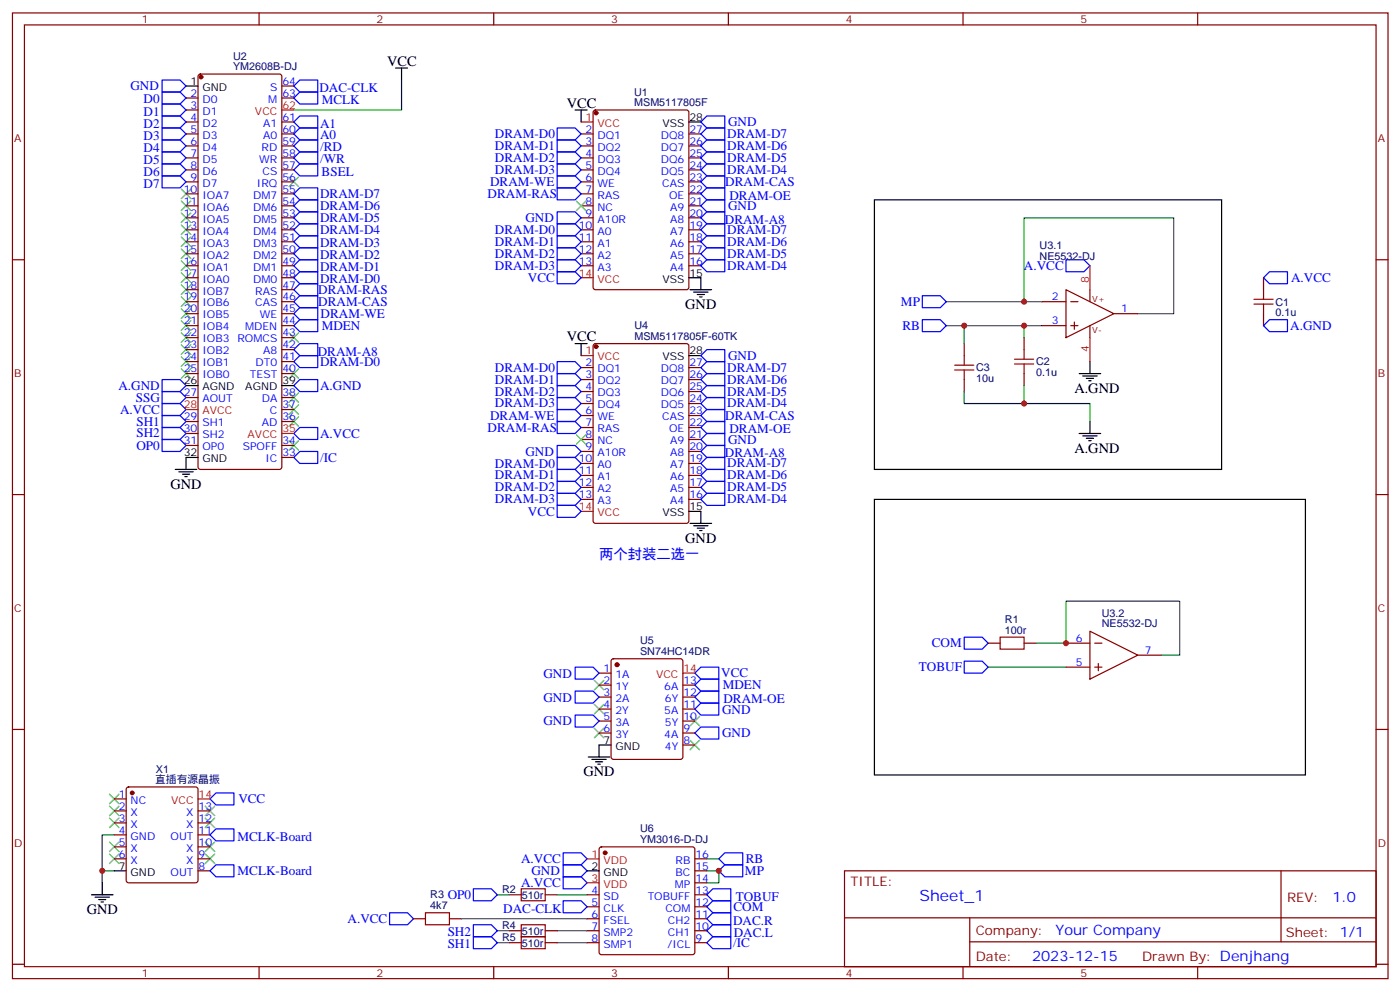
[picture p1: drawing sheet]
<svg xmlns="http://www.w3.org/2000/svg" width="413mm" height="292mm" viewBox="0 0 413 292" stroke-linecap="round" stroke-linejoin="round" font-family="sans-serif">
<g fill="none" stroke="#870000" stroke-width=".35">
<path d="M3.7 3.8h405.3v284.3h-405.3zM7.2 7.3h398.3v277.3h-398.3zM76.3 3.8v3.5M145.5 3.8v3.5M214.6 3.8v3.5M283.8 3.8v3.5M352.9 3.8v3.5M54.8 39.4h3.5M54.8 28.9h3.5M54.8 32.4h3.5M54.8 35.9h3.5M58.6 22l.5-.2h23.2l.7 .4v115.3l-.2 .5-.5 .2h-23.2l-.5-.2-.3-.5v-115z"/>
<path d="M83 39.4h3.6M83 28.9h3.6M83 35.9h3.6M83 25.3h3.6M171.2 39.4h3.6M175 32.6l.5-.2h26.8l.6 .4 .1 51.8-.5 .6-27 .1-.7-.5v-51.7zM203 39.4h3.5M54.8 43h3.5M54.8 46.5h3.5M54.8 50h3.5M54.8 53.6h3.5M54.8 57.1h3.5"/>
<path d="M83 43h3.6M83 46.5h3.6M83 50h3.6M83 53.6h3.6M83 57.1h3.6M171.2 43h3.6M171.2 46.5h3.6M171.2 50h3.6M171.2 53.6h3.6M171.2 57.1h3.6M203 43h3.5M203 46.5h3.5"/>
<path d="M203 50h3.5M203 53.6h3.5M203 57.1h3.5M3.7 76.5h3.5M54.8 60.6h3.5M54.8 64.1h3.5M54.8 67.7h3.5M54.8 71.2h3.5M54.8 74.7h3.5M54.8 78.2h3.5M83 60.6h3.6M83 64.1h3.6"/>
<path d="M83 67.7h3.6M83 71.2h3.6M83 74.7h3.6M83 78.2h3.6M171.2 60.6h3.6M171.2 64.1h3.6M171.2 67.7h3.6M171.2 71.2h3.6M171.2 74.7h3.6M171.2 78.2h3.6M203 60.6h3.5M203 64.1h3.5"/>
<path d="M203 67.7h3.5M203 71.2h3.5M203 74.7h3.5M203 78.2h3.5M405.5 76.5h3.5M54.8 88.8h3.5M54.8 95.9h3.5M54.8 92.4h3.5M54.8 81.8h3.5M54.8 85.3h3.5M54.8 99.4h3.5M83 88.8h3.6"/>
<path d="M83 95.9h3.6M83 92.4h3.6M83 81.8h3.6M83 85.3h3.6M83 99.4h3.6M301.8 99.4v3.5M307.1 88.8h7M307.1 95.9h7M314.1 85.3l14.1 7.1-14.1 7zM315.5 88.8h2.1M315.5 95.9h2.1M316.6 94.8v2.1"/>
<path d="M321.2 85.3v3.5M321.2 95.9v3.5M328.2 92.4h7.1M372.3 81.8v3.5M372.3 92.4v3.5M54.8 102.9h3.5M54.8 106.5h3.5M54.8 110h3.5M54.8 117.1h3.5M83 102.9h3.6M83 106.5h3.6M83 110h3.6"/>
<path d="M83 117.1h3.6M171.2 108.2h3.6M171.2 111.8h3.6M171.2 115.3h3.6M171.2 118.8h3.6M175 101.4l.5-.2h26.8l.6 .4 .1 51.8-.5 .6-27 .1-.7-.5v-51.7zM203 108.2h3.5M203 111.8h3.5M203 115.3h3.5M203 118.8h3.5M284.1 101.2v3.5M284.1 111.8v3.5"/>
<path d="M301.8 110v3.5M54.8 124.1h3.5M54.8 127.6h3.5M54.8 131.2h3.5M83 124.1h3.6M83 131.2h3.6M83 134.7h3.6M83 120.6h3.6M171.2 122.3h3.6M171.2 125.9h3.6M171.2 129.4h3.6M171.2 132.9h3.6"/>
<path d="M171.2 136.5h3.6M171.2 140h3.6M203 122.3h3.5M203 125.9h3.5M203 129.4h3.5M203 132.9h3.5M203 136.5h3.5M203 140h3.5M3.7 145.6h3.5M171.2 143.5h3.6M171.2 147h3.6M203 143.5h3.5"/>
<path d="M203 147h3.5M405.5 145.6h3.5M176.5 198.2h3.6M180.3 194.2l.5-.2h19.7l.5 .2 .2 .5v28.2l-.2 .5-.5 .2h-19.7l-.5-.2-.2-.5v-28.2zM291.2 189.4h3.5M301.8 189.4h3.5M314.1 189.4h7.1M314.1 196.4h7.1M321.2 185.8l14.1 7.1-14.1 7.1zM322.6 189.4h2.1M322.6 196.4h2.1M323.6 195.4v2.1"/>
<path d="M335.3 192.9h7M3.7 214.8h3.5M176.5 201.7h3.6M176.5 205.2h3.6M176.5 208.8h3.6M176.5 212.3h3.6M176.5 215.8h3.6M201.2 201.7h3.6M201.2 205.2h3.6M201.2 208.8h3.6M201.2 212.3h3.6M201.2 215.8h3.6"/>
<path d="M201.2 219.4h3.6M405.5 214.8h3.5M33.7 238.8h3.5M33.7 235.2h3.5M37.4 231.9l.5-.2h19.7l.5 .2 .2 .5v26.8l-.2 .5-.5 .2h-19.7l-.5-.2-.2-.5v-26.8zM58.3 238.8h3.6M33.7 242.3h3.5M33.7 245.8h3.5M33.7 249.3h3.5M33.7 252.9h3.5M58.3 242.3h3.6M58.3 245.8h3.6"/>
<path d="M58.3 249.3h3.6M58.3 252.9h3.6M58.3 256.4h3.6M176.8 249.5l.4-.2h26.8l.5 .2 .3 .5v30.4l-.3 .5-.5 .2h-26.8l-.5-.2-.2-.5v-30.4zM204.8 252.9h3.5M204.8 256.4h3.5M204.8 259.9h3.5M248.8 256.4h156.7v28.2h-156.7zM377.5 256.4v20.9M121.8 270.5h3.6M132.4 270.5h3.6M150.1 263.5h3.5"/>
<path d="M150.1 277.6h3.5M150.1 274h3.5M160.7 263.5h3.5M160.7 277.6h3.5M160.7 274h3.5M173 270.5h3.5M173 263.5h3.5M173 277.6h3.5M173 274h3.5M173 267h3.5M204.8 270.5h3.5M204.8 263.5h3.5"/>
<path d="M204.8 277.6h3.5M204.8 274h3.5M204.8 267h3.5M248.9 270.2h156.5M285.8 277.3h119.6M285.8 270.2v14.2M3.7 283.9h3.5M76.3 284.6v3.5M145.5 284.6v3.5M214.6 284.6v3.5M283.8 284.6v3.5M352.9 284.6v3.5"/>
<path d="M405.5 283.9h3.5"/>
</g>
<g fill="none" stroke="#00f" stroke-width=".35">
<path d="M47.8 27.1h5.3l1.7 1.8-1.7 1.7h-5.3zM47.8 30.6h5.3l1.7 1.8-1.7 1.7h-5.3zM47.8 34.1h5.3l1.7 1.8-1.7 1.8h-5.3zM47.8 37.7h5.3l1.7 1.7-1.7 1.8h-5.3zM47.8 23.6h5.3l1.7 1.7-1.7 1.8h-5.3zM86.6 39.4l1.7-1.7h5.3v3.5h-5.3zM86.6 35.9l1.7-1.8h5.3v3.6h-5.3zM88.3 27.1h5.3v3.5h-5.3l-1.7-1.7zM88.3 23.6h5.3v3.5h-5.3l-1.7-1.8zM164.2 37.7h5.3l1.7 1.7-1.7 1.8h-5.3zM206.5 35.9l1.8-1.8h5.3v3.6h-5.3zM208.3 37.7h5.3v3.5h-5.3l-1.8-1.8z"/>
<path d="M47.8 41.2h5.3l1.7 1.8-1.7 1.7h-5.3zM47.8 44.7h5.3l1.7 1.8-1.7 1.8h-5.3zM47.8 48.3h5.3l1.7 1.7-1.7 1.8h-5.3zM47.8 51.8h5.3l1.7 1.8-1.7 1.7h-5.3zM86.6 46.5l1.7-1.8h5.3v3.6h-5.3zM88.3 41.2h5.3v3.5h-5.3l-1.7-1.7zM88.3 48.3h5.3v3.5h-5.3l-1.7-1.8zM88.3 58.8h5.3v3.6h-5.3l-1.7-1.8zM88.3 55.3h5.3v3.5h-5.3l-1.7-1.7zM164.2 55.3h5.3l1.7 1.8-1.7 1.7h-5.3zM164.2 51.8h5.3l1.7 1.8-1.7 1.7h-5.3zM164.2 41.2h5.3l1.7 1.8-1.7 1.7h-5.3z"/>
<path d="M164.2 44.7h5.3l1.7 1.8-1.7 1.8h-5.3zM164.2 48.3h5.3l1.7 1.7-1.7 1.8h-5.3zM208.3 51.8h5.3v3.5h-5.3l-1.8-1.7zM208.3 48.3h5.3v3.5h-5.3l-1.8-1.8zM208.3 44.7h5.3v3.6h-5.3l-1.8-1.8zM208.3 41.2h5.3v3.5h-5.3l-1.8-1.7zM208.3 55.3h5.3v3.5h-5.3l-1.8-1.7zM208.3 58.8h5.3v3.6h-5.3l-1.8-1.8zM86.6 78.2l1.7-1.7h5.3v3.5h-5.3zM86.6 74.7l1.7-1.7h5.3v3.5h-5.3zM86.6 71.2l1.7-1.8h5.3v3.6h-5.3zM88.3 65.9h5.3v3.5h-5.3l-1.7-1.7z"/>
<path d="M88.3 62.4h5.3v3.5h-5.3l-1.7-1.8zM164.2 62.4h5.3l1.7 1.7-1.7 1.8h-5.3zM164.2 65.9h5.3l1.7 1.8-1.7 1.7h-5.3zM164.2 69.4h5.3l1.7 1.8-1.7 1.8h-5.3zM164.2 73h5.3l1.7 1.7-1.7 1.8h-5.3zM164.2 76.5h5.3l1.7 1.7-1.7 1.8h-5.3zM208.3 76.5h5.3v3.5h-5.3l-1.8-1.8zM208.3 73h5.3v3.5h-5.3l-1.8-1.8zM208.3 69.4h5.3v3.6h-5.3l-1.8-1.8zM208.3 65.9h5.3v3.5h-5.3l-1.8-1.7zM208.3 62.4h5.3v3.5h-5.3l-1.8-1.8zM314.1 76.5h5.3l1.8 1.7-1.8 1.8h-5.3z"/>
<path d="M86.6 81.8l1.7-1.8h5.3v3.5h-5.3zM88.3 83.5h5.3v3.6h-5.3l-1.7-1.8zM88.3 87.1h5.3v3.5h-5.3l-1.7-1.8zM88.3 90.6h5.3v3.5h-5.3l-1.7-1.7zM88.3 94.1h5.3v3.5h-5.3l-1.7-1.7zM164.2 80h5.3l1.7 1.8-1.7 1.7h-5.3zM271.8 87.1h5.3l1.7 1.7-1.7 1.8h-5.3zM271.8 94.1h5.3l1.7 1.8-1.7 1.7h-5.3zM372.3 81.8l1.8-1.8h5.3v3.5h-5.3zM372.3 95.9l1.8-1.8h5.3v3.5h-5.3zM47.8 111.8h5.3l1.7 1.7-1.7 1.8h-5.3zM47.8 118.8h5.3l1.7 1.8-1.7 1.7h-5.3z"/>
<path d="M47.8 115.3h5.3l1.7 1.8-1.7 1.7h-5.3zM88.3 111.8h5.3v3.5h-5.3l-1.7-1.8zM88.3 101.2h5.3v3.5h-5.3l-1.7-1.8zM88.3 104.7h5.3v3.5h-5.3l-1.7-1.7zM164.2 117.1h5.3l1.7 1.7-1.7 1.8h-5.3zM164.2 113.5h5.3l1.7 1.8-1.7 1.8h-5.3zM164.2 110h5.3l1.7 1.8-1.7 1.7h-5.3zM164.2 106.5h5.3l1.7 1.7-1.7 1.8h-5.3zM208.3 106.5h5.3v3.5h-5.3l-1.8-1.8zM208.3 110h5.3v3.5h-5.3l-1.8-1.7zM208.3 113.5h5.3v3.6h-5.3l-1.8-1.8zM208.3 117.1h5.3v3.5h-5.3l-1.8-1.8z"/>
<path d="M208.3 102.9h5.3v3.6h-5.3l-1.8-1.8zM47.8 122.3h5.3l1.7 1.8-1.7 1.8h-5.3zM47.8 125.9h5.3l1.7 1.7-1.7 1.8h-5.3zM47.8 129.4h5.3l1.7 1.8-1.7 1.7h-5.3zM88.3 132.9h5.3v3.6h-5.3l-1.7-1.8zM88.3 125.9h5.3v3.5h-5.3l-1.7-1.8zM164.2 138.2h5.3l1.7 1.8-1.7 1.7h-5.3zM164.2 134.7h5.3l1.7 1.8-1.7 1.7h-5.3zM164.2 131.2h5.3l1.7 1.7-1.7 1.8h-5.3zM164.2 120.6h5.3l1.7 1.7-1.7 1.8h-5.3zM164.2 124.1h5.3l1.7 1.8-1.7 1.7h-5.3zM208.3 131.2h5.3v3.5h-5.3l-1.8-1.8z"/>
<path d="M208.3 134.7h5.3v3.5h-5.3l-1.8-1.7zM208.3 138.2h5.3v3.5h-5.3l-1.8-1.7zM208.3 127.6h5.3v3.6h-5.3l-1.8-1.8zM208.3 124.1h5.3v3.5h-5.3l-1.8-1.7zM208.3 120.6h5.3v3.5h-5.3l-1.8-1.8zM164.2 145.3h5.3l1.7 1.7-1.7 1.8h-5.3zM164.2 141.7h5.3l1.7 1.8-1.7 1.8h-5.3zM164.2 148.8h5.3l1.7 1.8-1.7 1.7h-5.3zM208.3 141.7h5.3v3.6h-5.3l-1.8-1.8zM208.3 145.3h5.3v3.5h-5.3l-1.8-1.8zM169.5 196.4h5.3l1.7 1.8-1.7 1.8h-5.3zM206.5 196.4h5.3v3.6h-5.3l-1.7-1.8z"/>
<path d="M284.1 194.7h5.3l1.8 1.7-1.8 1.8h-5.3zM284.1 187.6h5.3l1.8 1.8-1.8 1.7h-5.3zM169.5 203.5h5.3l1.7 1.7-1.7 1.8h-5.3zM169.5 210.5h5.3l1.7 1.8-1.7 1.8h-5.3zM204.8 201.7l1.7-1.7h5.3v3.5h-5.3zM206.5 203.5h5.3v3.5h-5.3l-1.7-1.8zM206.5 214.1h5.3v3.5h-5.3l-1.7-1.8zM206.5 207h5.3v3.5h-5.3l-1.7-1.7zM63.6 233.5h5.3v3.5h-5.3l-1.7-1.8zM63.6 244.1h5.3v3.5h-5.3l-1.7-1.8zM63.6 254.6h5.3v3.6h-5.3l-1.7-1.8zM165.9 254.6h5.3l1.8 1.8-1.8 1.8h-5.3z"/>
<path d="M165.9 251.1h5.3l1.8 1.8-1.8 1.7h-5.3zM165.9 258.2h5.3l1.8 1.7-1.8 1.8h-5.3zM211.8 256.4l1.8-1.8h5.3v3.6h-5.3zM213.6 251.1h5.3v3.5h-5.3l-1.8-1.7zM114.8 268.7h5.3l1.7 1.8-1.7 1.8h-5.3zM139.5 261.7h5.3l1.7 1.8-1.7 1.7h-5.3zM139.5 275.8h5.3l1.7 1.8-1.7 1.7h-5.3zM139.5 272.3h5.3l1.7 1.7-1.7 1.8h-5.3zM165.9 265.2h5.3l1.8 1.8-1.8 1.7h-5.3zM208.3 277.6l1.7-1.8h5.3v3.5h-5.3zM210 272.3h5.3v3.5h-5.3l-1.7-1.8zM210 268.7h5.3v3.6h-5.3l-1.7-1.8z"/>
<path d="M210 265.2h5.3v3.5h-5.3l-1.7-1.7zM210 261.7h5.3v3.5h-5.3l-1.7-1.7z"/>
</g>
<g fill="none" stroke="#3c3" stroke-width=".35">
<path d="M53.4 55.7l2.8 2.8M53.4 59.2l2.8 2.8M56.2 55.7l-2.8 2.8M56.2 59.2l-2.8 2.8M85.2 52.1l2.8 2.9M88 52.1l-2.8 2.9M169.8 59.2l2.8 2.8M172.6 59.2l-2.8 2.8M53.4 62.7l2.8 2.8M53.4 66.3l2.8 2.8M53.4 69.8l2.8 2.8M53.4 73.3l2.8 2.8"/>
<path d="M53.4 76.8l2.8 2.9M56.2 62.7l-2.8 2.8M56.2 66.3l-2.8 2.8M56.2 69.8l-2.8 2.8M56.2 73.3l-2.8 2.8M56.2 76.8l-2.8 2.9M53.4 90.9l2.8 2.9M53.4 87.4l2.8 2.8M53.4 83.9l2.8 2.8M53.4 94.5l2.8 2.8M53.4 98l2.8 2.8M53.4 80.4l2.8 2.8"/>
<path d="M56.2 90.9l-2.8 2.9M56.2 87.4l-2.8 2.8M56.2 83.9l-2.8 2.8M56.2 94.5l-2.8 2.8M56.2 98l-2.8 2.8M56.2 80.4l-2.8 2.8M85.2 98l2.8 2.8M88 98l-2.8 2.8M53.4 105.1l2.8 2.8M53.4 101.5l2.8 2.9M53.4 108.6l2.8 2.8M56.2 105.1l-2.8 2.8"/>
<path d="M56.2 101.5l-2.8 2.9M56.2 108.6l-2.8 2.8M85.2 119.2l2.8 2.8M85.2 115.6l2.8 2.9M85.2 108.6l2.8 2.8M88 119.2l-2.8 2.8M88 115.6l-2.8 2.9M88 108.6l-2.8 2.8M85.2 122.7l2.8 2.8M85.2 129.8l2.8 2.8M88 122.7l-2.8 2.8M88 129.8l-2.8 2.8"/>
<path d="M169.8 128l2.8 2.8M172.6 128l-2.8 2.8M175.1 200.3l2.8 2.8M175.1 207.4l2.8 2.8M175.1 214.4l2.8 2.8M177.9 200.3l-2.8 2.8M177.9 207.4l-2.8 2.8M177.9 214.4l-2.8 2.8M203.3 210.9l2.9 2.8M203.3 217.9l2.9 2.9M206.2 210.9l-2.9 2.8M206.2 217.9l-2.9 2.9"/>
<path d="M32.2 237.3l2.9 2.9M32.2 233.8l2.9 2.8M35.1 237.3l-2.9 2.9M35.1 233.8l-2.9 2.8M60.5 237.3l2.8 2.9M63.3 237.3l-2.8 2.9M32.2 251.5l2.9 2.8M32.2 247.9l2.9 2.9M32.2 240.9l2.9 2.8M35.1 251.5l-2.9 2.8M35.1 247.9l-2.9 2.9M35.1 240.9l-2.9 2.8"/>
<path d="M60.5 240.9l2.8 2.8M60.5 247.9l2.8 2.9M60.5 251.5l2.8 2.8M63.3 240.9l-2.8 2.8M63.3 247.9l-2.8 2.9M63.3 251.5l-2.8 2.8"/>
</g>
<g fill="none" stroke="#000" stroke-width=".35">
<path d="M54.8 25.3h3.5M116.6 20h3.5M118.3 20v3.6M169.5 32.4h3.5M171.2 32.4v3.5M203 35.9h3.5M257.7 58.8h102.3v79.4h-102.3zM203 81.8h3.5v3.5M203.3 85.3h6.4M204.4 86h4.2M205.5 86.7h2.1M206.2 87.4h.7"/>
<path d="M54.8 113.5h3.5M83 113.5h3.6M169.5 101.2h3.5M171.2 101.2v3.5M203 104.7h3.5M318 110h6.3M319.1 110.7h4.2M320.1 111.4h2.1M320.8 112.1h.7M321.2 106.5v3.5M51.6 138.2h6.4M52.7 138.9h4.2"/>
<path d="M53.8 139.6h2.1M58.3 134.7h-3.5v3.5M318 127.6h6.3M319.1 128.3h4.2M320.1 129h2.1M320.8 129.8h.7M321.2 124.1v3.5M54.5 140.3h.7M203 150.6h3.5v3.5M203.3 154.1h6.4M204.4 154.8h4.2M205.5 155.5h2.1"/>
<path d="M206.2 156.2h.7M257.7 147h127v81.2h-127zM180.1 219.4h-3.6v3.5M173.4 222.9h6.3M174.4 223.6h4.2M175.5 224.3h2.1M176.2 225h.7M30.1 259.9v3.6M33.7 256.4h3.5M173 256.4h3.5M27 263.5h6.3M28 264.2h4.2"/>
<path d="M29.1 264.9h2.1M29.8 265.6h.7"/>
</g>
<g fill="#870000" stroke="#870000" stroke-width=".35">
<circle cx="175.6" cy="33.3" r=".53"/>
<circle cx="38.9" cy="233.5" r=".53"/>
<circle cx="178.3" cy="251.1" r=".53"/>
<circle cx="175.6" cy="102.1" r=".53"/>
<circle cx="181.8" cy="195.7" r=".53"/>
<circle cx="59.2" cy="22.7" r=".53"/>
</g>
<g fill="none" stroke="#f00" stroke-width=".35">
<path d="M83 32.4h3.6M171.2 35.9h3.6M321.2 78.2v7.1M171.2 81.8h3.6M321.2 99.4v7.1M171.2 104.7h3.6M54.8 120.6h3.5M83 127.6h3.6M171.2 150.6h3.6M201.2 198.2h3.6M58.3 235.2h3.6M173 252.9h3.5"/>
<path d="M173 259.9h3.5"/>
</g>
<g fill="none" stroke="#a10000" stroke-width=".35">
<path d="M369.5 89.5h5.6M369.5 88.1h5.6M372.3 85.3v2.8M372.3 89.5v2.9M281.3 107.5h5.6M281.3 108.9h5.6M284.1 104.7v2.8M284.1 108.9v2.9M298.9 107.2h5.7M298.9 105.8h5.7M301.8 102.9v2.9M301.8 107.2v2.8"/>
<path d="M294.7 187.6h7.1v3.5h-7.1zM125.4 268.7h7v3.6h-7zM153.6 261.7h7.1v3.5h-7.1zM153.6 275.8h7.1v3.5h-7.1zM153.6 272.3h7.1v3.5h-7.1z"/>
</g>
<g fill="none" stroke="#008700" stroke-width=".35">
<path d="M118.3 23.6v8.8h-31.7M278.8 88.8h28.3M278.8 95.9h28.3M284.1 95.9v5.3M301.8 88.8v-24.7h44.1v28.3h-10.6M301.8 95.9v3.5M301.8 113.5v5.3h-17.7v-3.5M301.8 118.8h19.4v5.3M291.2 196.4h22.9M305.3 189.4h8.8v-12.4h33.5v15.9h-5.3M30.1 256.4h3.6M33.7 245.8h-3.6v14.1"/>
<path d="M208.3 256.4h3.5v3.5h-3.5M208.3 252.9h3.5M136 270.5h37M146.5 263.5h3.6M146.5 277.6h3.6M146.5 274h3.6M164.2 263.5h8.8M164.2 277.6h8.8M164.2 274h8.8"/>
</g>
<g fill="#c00">
<circle cx="211.8" cy="256.4" r=".88"/>
<circle cx="301.8" cy="88.8" r=".88"/>
<circle cx="284.1" cy="95.9" r=".88"/>
<circle cx="301.8" cy="95.9" r=".88"/>
<circle cx="301.8" cy="118.8" r=".88"/>
<circle cx="314.1" cy="189.4" r=".88"/>
<circle cx="30.1" cy="256.4" r=".88"/>
</g>
<text font-size="4.6" fill="#00f" x="270.9" y="265.4">Sheet_1</text>
<g font-size="4.2">
<text x="114.1" y="19.3">VCC</text>
<text x="167" y="31.7">VCC</text>
<text x="201.9" y="90.9">GND</text>
<text x="167" y="100.5">VCC</text>
<text x="316.6" y="115.6">A.GND</text>
<text x="316.6" y="133.3">A.GND</text>
<text x="50.2" y="143.9">GND</text>
<text x="201.9" y="159.7">GND</text>
<text x="171.9" y="228.5">GND</text>
<text x="25.5" y="269.1">GND</text>
</g>
<g font-size="4.2" fill="#00f">
<text x="176.5" y="164.7">两个封装二选一</text>
<text x="392.6" y="265.7">1.0</text>
<text x="311" y="275.2">Your Company</text>
<text x="304.1" y="283">2023-12-15</text>
</g>
<g font-size="3.9" fill="#00f">
<text x="38.4" y="26.6">GND</text>
<text x="94.1" y="27.1">DAC-CLK</text>
<text x="42.3" y="30.4">D0</text>
<text x="42.3" y="34">D1</text>
<text x="94.8" y="30.6">MCLK</text>
<text x="42.3" y="37.6">D2</text>
<text x="42.3" y="41.1">D3</text>
<text x="94.3" y="41">A0</text>
<text x="94.3" y="37.6">A1</text>
<text x="145.9" y="40.7">DRAM-D0</text>
<text x="214.3" y="40.6">DRAM-D7</text>
<text x="214.6" y="37.1">GND</text>
<text x="42.3" y="44.6">D4</text>
<text x="94.3" y="44.5">/RD</text>
<text x="145.9" y="44.1">DRAM-D1</text>
<text x="145.9" y="47.7">DRAM-D2</text>
<text x="214.3" y="47.7">DRAM-D5</text>
<text x="214.3" y="44.1">DRAM-D6</text>
<text x="42.3" y="48.2">D5</text>
<text x="42.3" y="51.7">D6</text>
<text x="94.3" y="48.1">/WR</text>
<text x="94.8" y="51.8">BSEL</text>
<text x="145.9" y="51.2">DRAM-D3</text>
<text x="214.3" y="51.2">DRAM-D4</text>
<text x="42.3" y="55.2">D7</text>
<text x="94.3" y="58.2">DRAM-D7</text>
<text x="143.7" y="58.4">DRAM-RAS</text>
<text x="144.4" y="54.9">DRAM-WE</text>
<text x="213.7" y="54.9">DRAM-CAS</text>
<text x="214.9" y="58.8">DRAM-OE</text>
<text x="94.3" y="65.3">DRAM-D5</text>
<text x="94.3" y="61.8">DRAM-D6</text>
<text x="154.8" y="65.4">GND</text>
<text x="213.6" y="65.9">DRAM-A8</text>
<text x="214.5" y="61.9">GND</text>
<text x="94.3" y="68.8">DRAM-D4</text>
<text x="145.9" y="68.9">DRAM-D0</text>
<text x="214.3" y="68.8">DRAM-D7</text>
<text x="94.3" y="76.4">DRAM-D2</text>
<text x="94.3" y="72.8">DRAM-D3</text>
<text x="145.9" y="72.4">DRAM-D1</text>
<text x="145.9" y="75.9">DRAM-D2</text>
<text x="214.3" y="75.9">DRAM-D5</text>
<text x="214.3" y="72.4">DRAM-D6</text>
<text x="94.3" y="83.3">DRAM-D0</text>
<text x="94.3" y="79.9">DRAM-D1</text>
<text x="145.9" y="79.4">DRAM-D3</text>
<text x="155.6" y="83">VCC</text>
<text x="214.3" y="79.4">DRAM-D4</text>
<text x="301.7" y="79.5">A.VCC</text>
<text x="380.4" y="83">A.VCC</text>
<text x="93.8" y="86.6">DRAM-RAS</text>
<text x="93.8" y="90.1">DRAM-CAS</text>
<text x="94.5" y="93.7">DRAM-WE</text>
<text x="265.5" y="90.1">MP</text>
<text x="94.8" y="97.2">MDEN</text>
<text x="266" y="97.2">RB</text>
<text x="380.2" y="97.2">A.GND</text>
<text x="93.6" y="104.7">DRAM-A8</text>
<text x="94.3" y="107.7">DRAM-D0</text>
<text x="214.6" y="105.9">GND</text>
<text x="145.9" y="112.9">DRAM-D1</text>
<text x="145.9" y="109.5">DRAM-D0</text>
<text x="214.3" y="109.4">DRAM-D7</text>
<text x="214.3" y="112.9">DRAM-D6</text>
<text x="34.9" y="114.8">A.GND</text>
<text x="40" y="118.3">SSG</text>
<text x="94.3" y="114.8">A.GND</text>
<text x="145.9" y="120">DRAM-D3</text>
<text x="145.9" y="116.5">DRAM-D2</text>
<text x="214.3" y="116.5">DRAM-D5</text>
<text x="214.3" y="120">DRAM-D4</text>
<text x="35.4" y="121.8">A.VCC</text>
<text x="40.2" y="125.3">SH1</text>
<text x="144.4" y="123.6">DRAM-WE</text>
<text x="213.7" y="123.6">DRAM-CAS</text>
<text x="40.2" y="128.8">SH2</text>
<text x="94.3" y="128.9">A.VCC</text>
<text x="143.7" y="127.2">DRAM-RAS</text>
<text x="214.5" y="130.7">GND</text>
<text x="214.9" y="127.6">DRAM-OE</text>
<text x="40.2" y="132.4">OP0</text>
<text x="94.3" y="135.9">/IC</text>
<text x="145.9" y="137.7">DRAM-D0</text>
<text x="154.8" y="134.2">GND</text>
<text x="213.6" y="134.7">DRAM-A8</text>
<text x="214.3" y="137.6">DRAM-D7</text>
<text x="145.9" y="141.1">DRAM-D1</text>
<text x="214.3" y="141.1">DRAM-D6</text>
<text x="145.9" y="148.2">DRAM-D3</text>
<text x="145.9" y="144.7">DRAM-D2</text>
<text x="214.3" y="144.7">DRAM-D5</text>
<text x="214.3" y="148.2">DRAM-D4</text>
<text x="155.6" y="151.8">VCC</text>
<text x="274.5" y="190.6">COM</text>
<text x="270.8" y="197.7">TOBUF</text>
<text x="160.1" y="199.5">GND</text>
<text x="212.5" y="199.5">VCC</text>
<text x="213" y="203">MDEN</text>
<text x="160.1" y="206.6">GND</text>
<text x="213.2" y="207">DRAM-OE</text>
<text x="160.1" y="213.6">GND</text>
<text x="212.8" y="210.1">GND</text>
<text x="212.8" y="217.1">GND</text>
<text x="70.2" y="236.5">VCC</text>
<text x="70" y="247.6">MCLK-Board</text>
<text x="70" y="257.7">MCLK-Board</text>
<text x="153.6" y="254.1">A.VCC</text>
<text x="156.6" y="257.7">GND</text>
<text x="219.5" y="257.7">MP</text>
<text x="219.8" y="254.1">RB</text>
<text x="153.6" y="261.2">A.VCC</text>
<text x="131.9" y="264.7">OP0</text>
<text x="148.3" y="268.7">DAC-CLK</text>
<text x="216.1" y="268.3">COM</text>
<text x="216.8" y="265.2">TOBUF</text>
<text x="102.4" y="271.8">A.VCC</text>
<text x="131.9" y="275.7">SH2</text>
<text x="216" y="272.3">DAC.R</text>
<text x="216.2" y="275.8">DAC.L</text>
<text x="131.9" y="279.2">SH1</text>
<text x="216" y="278.8">/IC</text>
</g>
<g font-size="3.9" fill="#800">
<text x="250.6" y="261">TITLE:</text>
<text x="379.2" y="265.7">REV:</text>
<text x="287.5" y="275.2">Company:</text>
<text x="378.9" y="275.8">Sheet: 1/1</text>
<text x="287.5" y="282.9">Date:</text>
<text x="336.6" y="282.9">Drawn By: Denjhang</text>
</g>
<g font-size="3.2" fill="#800">
<text x="41.8" y="6.8">1</text>
<text x="110.9" y="6.8">2</text>
<text x="180.1" y="6.8">3</text>
<text x="249.2" y="6.8">4</text>
<text x="318.3" y="6.8">5</text>
<text x="4.2" y="41.9">A</text>
<text x="406" y="41.9">A</text>
<text x="4.2" y="111.1">B</text>
<text x="406" y="111.1">B</text>
<text x="4.2" y="180.2">C</text>
<text x="406" y="180.2">C</text>
<text x="4.2" y="249.3">D</text>
<text x="406" y="249.3">D</text>
<text x="41.8" y="287.6">1</text>
<text x="110.9" y="287.6">2</text>
<text x="180.1" y="287.6">3</text>
<text x="249.2" y="287.6">4</text>
<text x="318.3" y="287.6">5</text>
</g>
<g font-size="3.2" fill="#000080">
<text x="68.7" y="17.7">U2</text>
<text x="68.7" y="20.6">YM2608B-DJ</text>
<text x="186.9" y="28.3">U1</text>
<text x="186.9" y="31.2">MSM5117805F</text>
<text x="306.4" y="76.5">NE5532-DJ</text>
<text x="306.4" y="73.4">U3.1</text>
<text x="375.8" y="90">C1</text>
<text x="375.8" y="93.1">0.1u</text>
<text x="187" y="100">MSM5117805F-60TK</text>
<text x="187" y="96.9">U4</text>
<text x="305.3" y="107.6">C2</text>
<text x="287.7" y="112.6">10u</text>
<text x="287.7" y="109.4">C3</text>
<text x="305.3" y="110.8">0.1u</text>
<text x="296.1" y="183.3">R1</text>
<text x="324.7" y="184.6">NE5532-DJ</text>
<text x="324.7" y="181.5">U3.2</text>
<text x="188.6" y="189.7">U5</text>
<text x="296.1" y="186.5">100r</text>
<text x="188.6" y="192.9">SN74HC14DR</text>
<text x="45.9" y="227.5">X1</text>
<text x="45.7" y="230.6">直插有源晶振</text>
<text x="188.6" y="245.1">U6</text>
<text x="188.6" y="248.2">YM3016-D-DJ</text>
<text x="148" y="262.8">R2</text>
<text x="126.8" y="267.7">4k7</text>
<text x="126.8" y="264.5">R3</text>
<text x="153.8" y="264.6">510r</text>
<text x="148" y="273.4">R4</text>
<text x="153.8" y="275.2">510r</text>
<text x="148" y="276.9">R5</text>
<text x="153.8" y="278.7">510r</text>
</g>
<g font-size="3.2">
<text x="56.2" y="25">1</text>
<text x="59.7" y="26.7">GND</text>
<text x="203.2" y="35.6">28</text>
<text x="195.2" y="37.3">VSS</text>
<text x="195.2" y="83.2">VSS</text>
<text x="203.2" y="81.4">15</text>
<text x="195.2" y="106.1">VSS</text>
<text x="203.2" y="104.4">28</text>
<text x="54.1" y="113.2">26</text>
<text x="83.2" y="113.2">39</text>
<text x="59.7" y="114.9">AGND</text>
<text x="72.3" y="114.9">AGND</text>
<text x="54.1" y="134.3">32</text>
<text x="59.7" y="136.1">GND</text>
<text x="195.2" y="152">VSS</text>
<text x="203.2" y="150.2">15</text>
<text x="177.9" y="219">7</text>
<text x="181.4" y="220.8">GND</text>
<text x="35" y="256">7</text>
<text x="38.5" y="257.8">GND</text>
<text x="174.3" y="256">2</text>
<text x="177.8" y="257.8">GND</text>
</g>
<g font-size="3.2" fill="#00f">
<text x="56.2" y="28.5">2</text>
<text x="79.6" y="26.7">S</text>
<text x="83.2" y="28.5">63</text>
<text x="83.2" y="25">64</text>
<text x="56.2" y="32">3</text>
<text x="56.2" y="35.6">4</text>
<text x="59.7" y="30.3">D0</text>
<text x="59.7" y="33.8">D1</text>
<text x="79.1" y="30.3">M</text>
<text x="83.2" y="35.6">61</text>
<text x="56.2" y="39.1">5</text>
<text x="59.7" y="37.3">D2</text>
<text x="59.7" y="40.9">D3</text>
<text x="77.6" y="40.9">A0</text>
<text x="77.6" y="37.3">A1</text>
<text x="83.2" y="39.1">60</text>
<text x="172.6" y="39.1">2</text>
<text x="176.1" y="40.9">DQ1</text>
<text x="194.7" y="40.9">DQ8</text>
<text x="203.2" y="39.1">27</text>
<text x="56.2" y="42.6">6</text>
<text x="56.2" y="46.1">7</text>
<text x="59.7" y="44.4">D4</text>
<text x="59.7" y="47.9">D5</text>
<text x="76.4" y="47.9">WR</text>
<text x="77.1" y="44.4">RD</text>
<text x="83.2" y="46.1">58</text>
<text x="83.2" y="42.6">59</text>
<text x="172.6" y="42.6">3</text>
<text x="172.6" y="46.1">4</text>
<text x="176.1" y="44.4">DQ2</text>
<text x="176.1" y="47.9">DQ3</text>
<text x="194.7" y="47.9">DQ6</text>
<text x="194.7" y="44.4">DQ7</text>
<text x="203.2" y="46.1">25</text>
<text x="203.2" y="42.6">26</text>
<text x="56.2" y="49.7">8</text>
<text x="56.2" y="53.2">9</text>
<text x="59.7" y="51.4">D6</text>
<text x="77.4" y="51.4">CS</text>
<text x="83.2" y="53.2">56</text>
<text x="83.2" y="49.7">57</text>
<text x="172.6" y="49.7">5</text>
<text x="172.6" y="53.2">6</text>
<text x="176.1" y="51.4">DQ4</text>
<text x="194.7" y="51.4">DQ5</text>
<text x="203.2" y="53.2">23</text>
<text x="203.2" y="49.7">24</text>
<text x="54.1" y="56.7">10</text>
<text x="59.7" y="55">D7</text>
<text x="59.7" y="58.5">IOA7</text>
<text x="74.6" y="58.5">DM7</text>
<text x="75.7" y="55">IRQ</text>
<text x="83.2" y="56.7">55</text>
<text x="172.6" y="56.7">7</text>
<text x="176.1" y="55">WE</text>
<text x="176.1" y="58.5">RAS</text>
<text x="195.1" y="55">CAS</text>
<text x="197.2" y="58.5">OE</text>
<text x="203.2" y="56.7">22</text>
<text x="54.1" y="60.3">11</text>
<text x="54.1" y="63.8">12</text>
<text x="59.7" y="62">IOA6</text>
<text x="59.7" y="65.5">IOA5</text>
<text x="74.6" y="65.5">DM5</text>
<text x="74.6" y="62">DM6</text>
<text x="83.2" y="63.8">53</text>
<text x="83.2" y="60.3">54</text>
<text x="172.6" y="60.3">8</text>
<text x="172.6" y="63.8">9</text>
<text x="176.1" y="62">NC</text>
<text x="176.1" y="65.5">A10R</text>
<text x="197.5" y="65.5">A8</text>
<text x="197.5" y="62">A9</text>
<text x="203.2" y="63.8">20</text>
<text x="203.2" y="60.3">21</text>
<text x="54.1" y="67.3">13</text>
<text x="54.1" y="70.8">14</text>
<text x="59.7" y="69.1">IOA4</text>
<text x="74.6" y="69.1">DM4</text>
<text x="83.2" y="70.8">51</text>
<text x="83.2" y="67.3">52</text>
<text x="170.6" y="67.3">10</text>
<text x="170.6" y="70.8">11</text>
<text x="176.1" y="69.1">A0</text>
<text x="197.5" y="69.1">A7</text>
<text x="203.2" y="70.8">18</text>
<text x="203.2" y="67.3">19</text>
<text x="54.1" y="74.4">15</text>
<text x="54.1" y="77.9">16</text>
<text x="59.7" y="72.6">IOA3</text>
<text x="59.7" y="76.1">IOA2</text>
<text x="74.6" y="76.1">DM2</text>
<text x="74.6" y="72.6">DM3</text>
<text x="83.2" y="77.9">49</text>
<text x="83.2" y="74.4">50</text>
<text x="170.6" y="74.4">12</text>
<text x="170.6" y="77.9">13</text>
<text x="176.1" y="72.6">A1</text>
<text x="176.1" y="76.1">A2</text>
<text x="197.5" y="76.1">A5</text>
<text x="197.5" y="72.6">A6</text>
<text x="203.2" y="77.9">16</text>
<text x="203.2" y="74.4">17</text>
<text x="54.1" y="81.4">17</text>
<text x="59.7" y="79.7">IOA1</text>
<text x="59.7" y="83.2">IOA0</text>
<text x="74.6" y="83.2">DM0</text>
<text x="74.6" y="79.7">DM1</text>
<text x="83.2" y="81.4">48</text>
<text x="176.1" y="79.7">A3</text>
<text x="197.5" y="79.7">A4</text>
<text x="54.1" y="84.9">18</text>
<text x="54.1" y="88.5">19</text>
<text x="59.7" y="86.7">IOB7</text>
<text x="75.2" y="86.7">RAS</text>
<text x="83.2" y="88.5">46</text>
<text x="83.2" y="84.9">47</text>
<text x="310" y="88.5">2</text>
<text x="54.1" y="92">20</text>
<text x="54.1" y="95.5">21</text>
<text x="59.7" y="90.2">IOB6</text>
<text x="59.7" y="93.8">IOB5</text>
<text x="75.2" y="90.2">CAS</text>
<text x="76.6" y="93.8">WE</text>
<text x="83.2" y="95.5">44</text>
<text x="83.2" y="92">45</text>
<text x="310" y="95.5">3</text>
<text x="330.3" y="92">1</text>
<text x="54.1" y="99.1">22</text>
<text x="59.7" y="97.3">IOB4</text>
<text x="59.7" y="100.8">IOB3</text>
<text x="70" y="100.8">ROMCS</text>
<text x="72.2" y="97.3">MDEN</text>
<text x="83.2" y="99.1">43</text>
<text x="54.1" y="102.6">23</text>
<text x="54.1" y="106.1">24</text>
<text x="59.7" y="104.4">IOB2</text>
<text x="59.7" y="107.9">IOB1</text>
<text x="75.3" y="107.9">DT0</text>
<text x="77.6" y="104.4">A8</text>
<text x="83.2" y="106.1">41</text>
<text x="83.2" y="102.6">42</text>
<text x="172.6" y="107.9">2</text>
<text x="203.2" y="107.9">27</text>
<text x="54.1" y="109.6">25</text>
<text x="59.7" y="111.4">IOB0</text>
<text x="73.7" y="111.4">TEST</text>
<text x="83.2" y="109.6">40</text>
<text x="172.6" y="111.4">3</text>
<text x="176.1" y="109.6">DQ1</text>
<text x="176.1" y="113.2">DQ2</text>
<text x="194.7" y="113.2">DQ7</text>
<text x="194.7" y="109.6">DQ8</text>
<text x="203.2" y="111.4">26</text>
<text x="54.1" y="116.7">27</text>
<text x="59.7" y="118.5">AOUT</text>
<text x="77.1" y="118.5">DA</text>
<text x="83.2" y="116.7">38</text>
<text x="172.6" y="114.9">4</text>
<text x="172.6" y="118.5">5</text>
<text x="176.1" y="116.7">DQ3</text>
<text x="194.7" y="116.7">DQ6</text>
<text x="203.2" y="118.5">24</text>
<text x="203.2" y="114.9">25</text>
<text x="54.1" y="123.8">29</text>
<text x="59.7" y="125.5">SH1</text>
<text x="77.1" y="125.5">AD</text>
<text x="79.5" y="122">C</text>
<text x="83.2" y="123.8">36</text>
<text x="83.2" y="120.2">37</text>
<text x="172.6" y="122">6</text>
<text x="172.6" y="125.5">7</text>
<text x="176.1" y="120.2">DQ4</text>
<text x="176.1" y="123.8">WE</text>
<text x="194.7" y="120.2">DQ5</text>
<text x="195.1" y="123.8">CAS</text>
<text x="203.2" y="125.5">22</text>
<text x="203.2" y="122">23</text>
<text x="54.1" y="127.3">30</text>
<text x="54.1" y="130.8">31</text>
<text x="59.7" y="129">SH2</text>
<text x="83.2" y="130.8">34</text>
<text x="172.6" y="129">8</text>
<text x="176.1" y="127.3">RAS</text>
<text x="176.1" y="130.8">NC</text>
<text x="197.2" y="127.3">OE</text>
<text x="197.5" y="130.8">A9</text>
<text x="203.2" y="129">21</text>
<text x="59.7" y="132.6">OP0</text>
<text x="71.5" y="132.6">SPOFF</text>
<text x="78.2" y="136.1">IC</text>
<text x="83.2" y="134.3">33</text>
<text x="170.6" y="136.1">10</text>
<text x="172.6" y="132.6">9</text>
<text x="176.1" y="134.3">A10R</text>
<text x="176.1" y="137.9">A0</text>
<text x="197.5" y="137.9">A7</text>
<text x="197.5" y="134.3">A8</text>
<text x="203.2" y="136.1">19</text>
<text x="203.2" y="132.6">20</text>
<text x="170.6" y="139.6">11</text>
<text x="170.6" y="143.2">12</text>
<text x="176.1" y="141.4">A1</text>
<text x="197.5" y="141.4">A6</text>
<text x="203.2" y="143.2">17</text>
<text x="203.2" y="139.6">18</text>
<text x="170.6" y="146.7">13</text>
<text x="176.1" y="144.9">A2</text>
<text x="176.1" y="148.4">A3</text>
<text x="197.5" y="148.4">A4</text>
<text x="197.5" y="144.9">A5</text>
<text x="203.2" y="146.7">16</text>
<text x="317" y="189">6</text>
<text x="177.9" y="197.8">1</text>
<text x="317" y="196.1">5</text>
<text x="337.4" y="192.5">7</text>
<text x="177.9" y="201.4">2</text>
<text x="181.4" y="199.6">1A</text>
<text x="181.4" y="203.1">1Y</text>
<text x="195.7" y="203.1">6A</text>
<text x="201.4" y="201.4">13</text>
<text x="177.9" y="204.9">3</text>
<text x="177.9" y="208.4">4</text>
<text x="181.4" y="206.7">2A</text>
<text x="196" y="206.7">6Y</text>
<text x="201.4" y="208.4">11</text>
<text x="201.4" y="204.9">12</text>
<text x="177.9" y="211.9">5</text>
<text x="177.9" y="215.5">6</text>
<text x="181.4" y="210.2">2Y</text>
<text x="181.4" y="213.7">3A</text>
<text x="195.7" y="210.2">5A</text>
<text x="196" y="213.7">5Y</text>
<text x="201.4" y="215.5">9</text>
<text x="201.4" y="211.9">10</text>
<text x="181.4" y="217.2">3Y</text>
<text x="195.7" y="217.2">4A</text>
<text x="196" y="220.8">4Y</text>
<text x="201.4" y="219">8</text>
<text x="35" y="238.4">2</text>
<text x="35" y="234.9">1</text>
<text x="38.5" y="236.6">NC</text>
<text x="58.5" y="238.4">13</text>
<text x="35" y="245.5">4</text>
<text x="35" y="241.9">3</text>
<text x="38.5" y="243.7">X</text>
<text x="38.5" y="240.2">X</text>
<text x="54.9" y="240.2">X</text>
<text x="54.9" y="243.7">X</text>
<text x="58.5" y="241.9">12</text>
<text x="58.5" y="245.5">11</text>
<text x="35" y="249">5</text>
<text x="38.5" y="250.8">X</text>
<text x="38.5" y="247.2">GND</text>
<text x="50.3" y="247.2">OUT</text>
<text x="54.9" y="250.8">X</text>
<text x="58.5" y="249">10</text>
<text x="35" y="252.5">6</text>
<text x="38.5" y="254.3">X</text>
<text x="50.3" y="257.8">OUT</text>
<text x="54.9" y="254.3">X</text>
<text x="58.5" y="252.5">9</text>
<text x="58.5" y="256">8</text>
<text x="199.1" y="257.8">BC</text>
<text x="199.1" y="254.3">RB</text>
<text x="204.9" y="256">15</text>
<text x="204.9" y="252.5">16</text>
<text x="174.3" y="263.1">4</text>
<text x="198.9" y="261.3">MP</text>
<text x="204.9" y="263.1">13</text>
<text x="204.9" y="259.6">14</text>
<text x="174.3" y="266.6">5</text>
<text x="177.8" y="264.9">SD</text>
<text x="177.8" y="268.4">CLK</text>
<text x="190.9" y="264.9">TOBUFF</text>
<text x="196.1" y="268.4">COM</text>
<text x="204.9" y="266.6">12</text>
<text x="174.3" y="270.2">6</text>
<text x="174.3" y="273.7">7</text>
<text x="177.8" y="271.9">FSEL</text>
<text x="177.8" y="275.4">SMP2</text>
<text x="196.8" y="275.4">CH1</text>
<text x="196.8" y="271.9">CH2</text>
<text x="204.9" y="273.7">10</text>
<text x="204.9" y="270.2">11</text>
<text x="174.3" y="277.2">8</text>
<text x="177.8" y="279">SMP1</text>
<text x="196.7" y="279">/ICL</text>
<text x="204.9" y="277.2">9</text>
</g>
<g font-size="3.2" fill="#f00">
<text x="75.1" y="33.8">VCC</text>
<text x="83.2" y="32">62</text>
<text x="172.6" y="35.6">1</text>
<text x="176.1" y="37.3">VCC</text>
<text x="170.6" y="81.4">14</text>
<text x="176.1" y="83.2">VCC</text>
<text x="320.8" y="83.2" transform="rotate(-90 320.8 83.2)">8</text>
<text x="172.6" y="104.4">1</text>
<text x="176.1" y="106.1">VCC</text>
<text x="320.8" y="103.5" transform="rotate(-90 320.8 103.5)">4</text>
<text x="54.1" y="120.2">28</text>
<text x="59.7" y="122">AVCC</text>
<text x="73" y="129">AVCC</text>
<text x="83.2" y="127.3">35</text>
<text x="170.6" y="150.2">14</text>
<text x="176.1" y="152">VCC</text>
<text x="201.4" y="197.8">14</text>
<text x="193.3" y="199.6">VCC</text>
<text x="50.4" y="236.6">VCC</text>
<text x="58.5" y="234.9">14</text>
<text x="174.3" y="252.5">1</text>
<text x="177.8" y="254.3">VDD</text>
<text x="174.3" y="259.6">3</text>
<text x="177.8" y="261.3">VDD</text>
</g>
<g font-size="2.5" fill="#800">
<text x="321.9" y="88.8">V+</text>
<text x="321.9" y="98">V-</text>
</g>
</svg>
